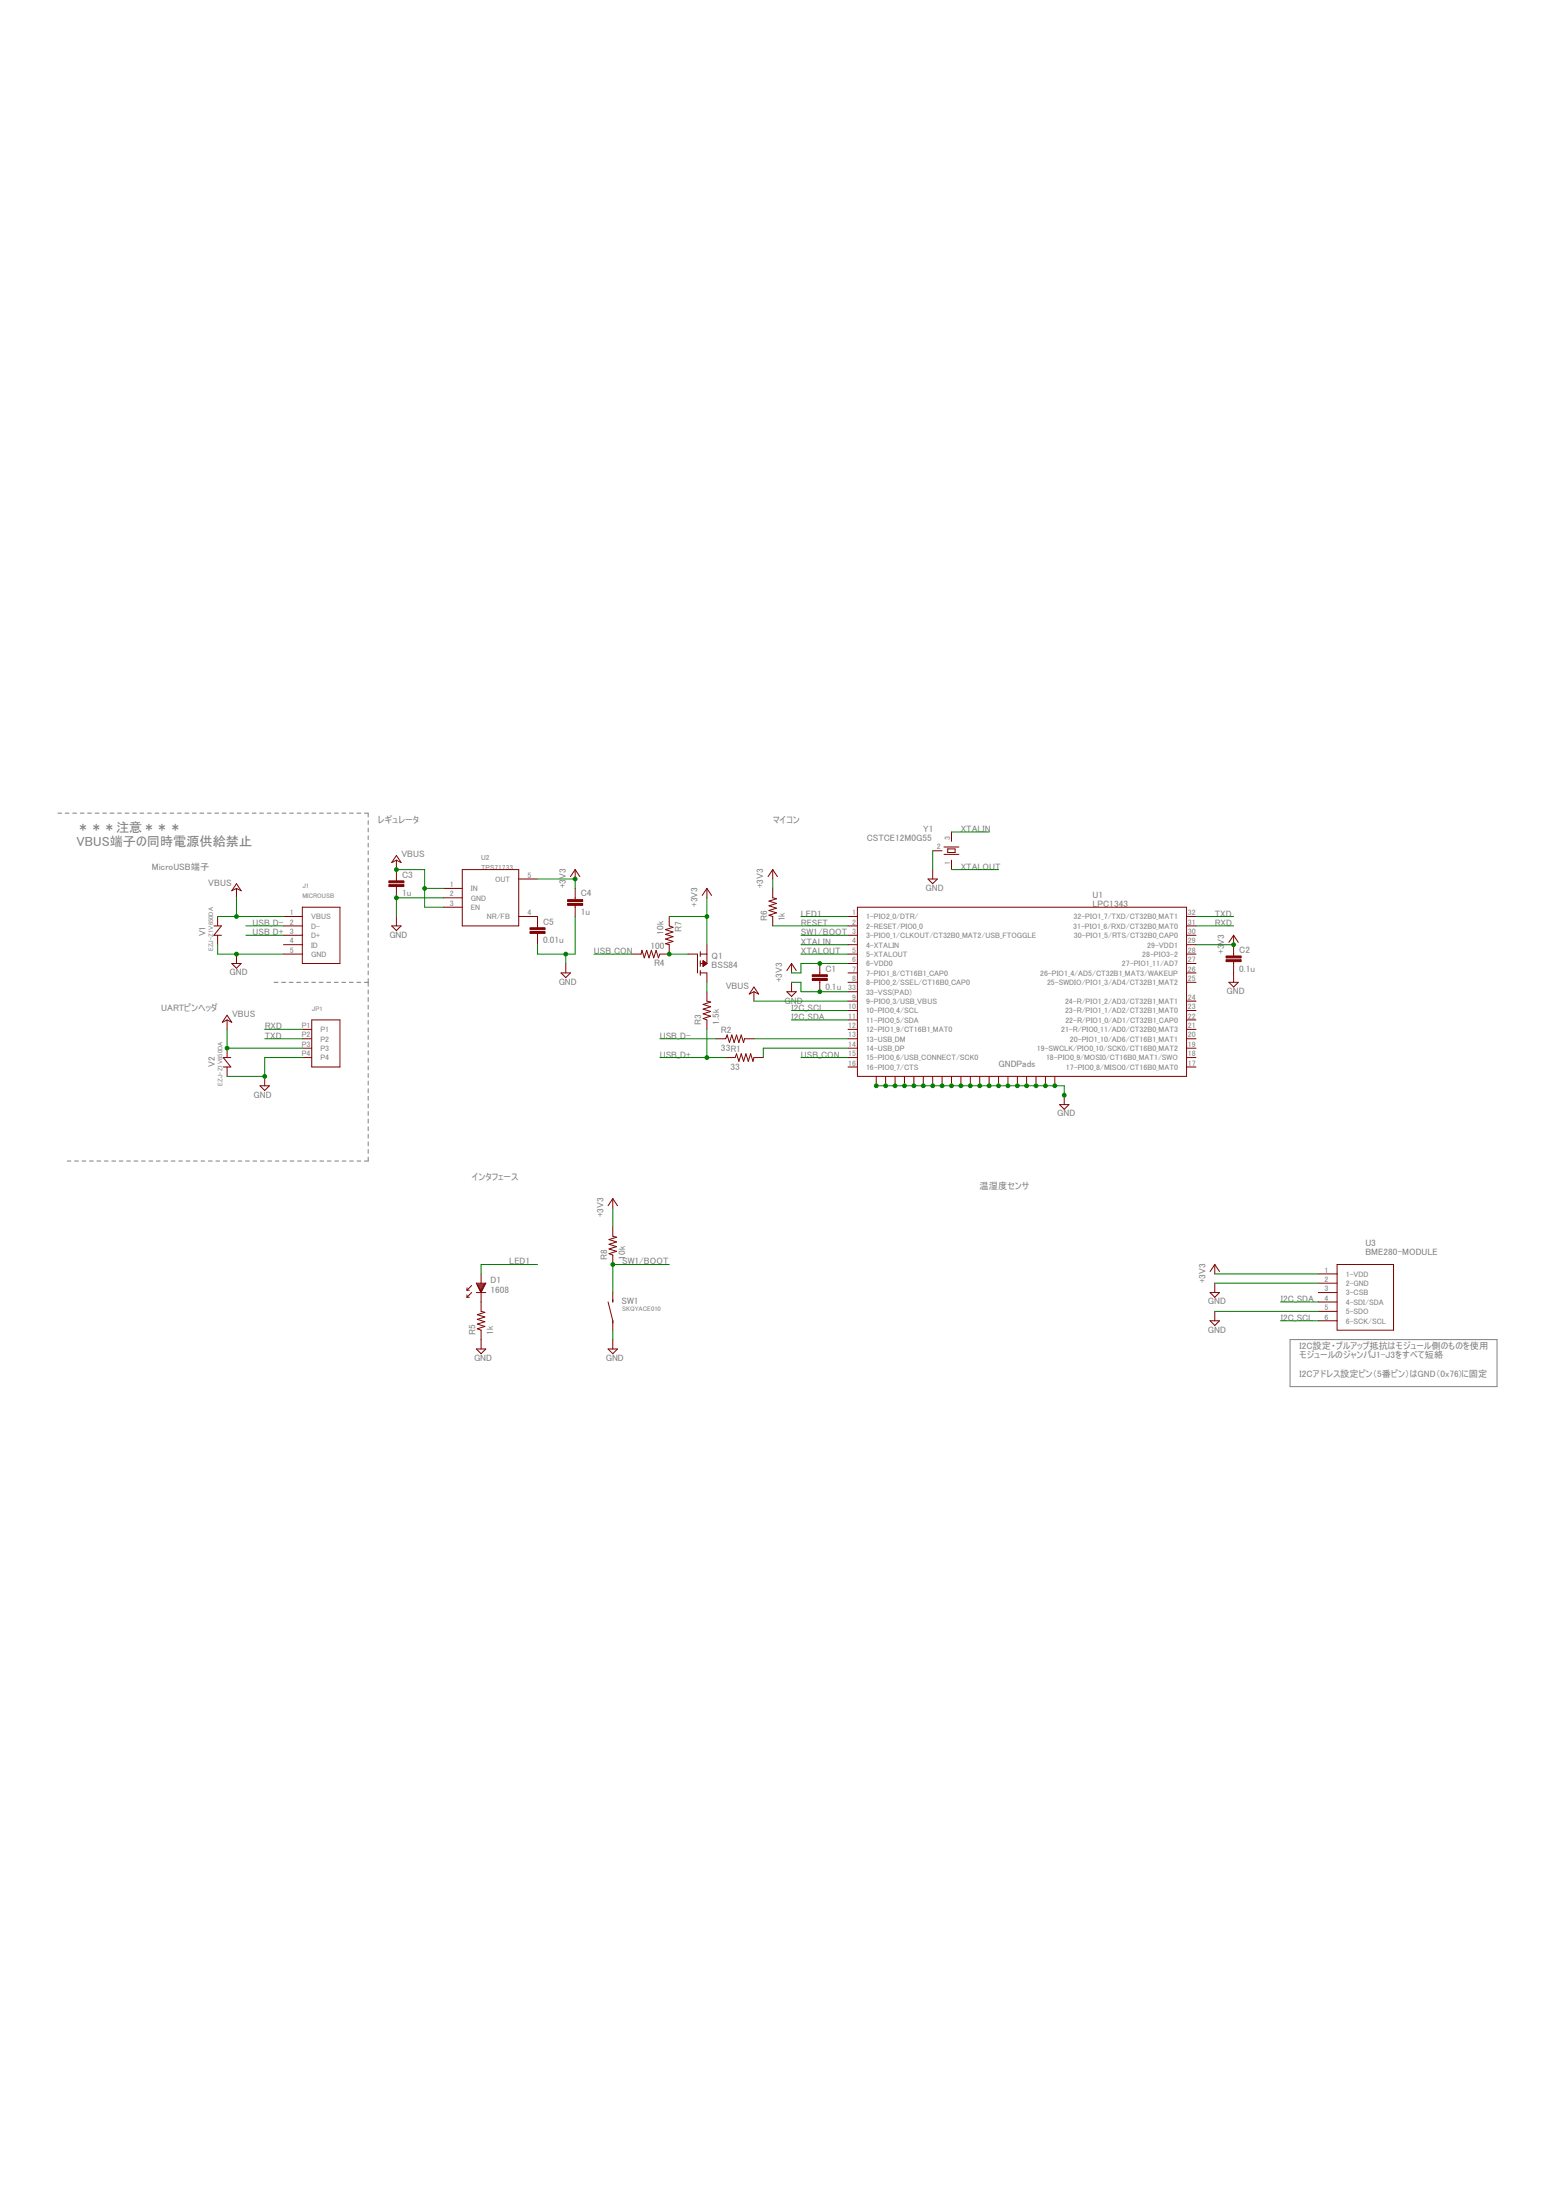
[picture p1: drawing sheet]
<svg xmlns="http://www.w3.org/2000/svg" width="210mm" height="297mm" viewBox="0 0 210 297" stroke-linecap="round" stroke-linejoin="round" font-family="sans-serif">
<g fill="none" stroke="#808080" stroke-width=".13">
<path d="M7.8 109.8h.5M8.8 109.8h.5M9.8 109.8h.5M10.8 109.8h.5M11.8 109.8h.5M12.8 109.8h.6M13.9 109.8h.5M14.9 109.8h.5M15.9 109.8h.5M16.9 109.8h.5M17.9 109.8h.5M18.9 109.8h.5"/>
<path d="M19.9 109.8h.5M20.9 109.8h.5M21.9 109.8h.5M22.9 109.8h.6M24 109.8h.5M25 109.8h.5M26 109.8h.5M27 109.8h.5M28 109.8h.5M29 109.8h.5M30 109.8h.5M31 109.8h.5"/>
<path d="M32 109.8h.5M33 109.8h.5M34.1 109.8h.5M35.1 109.8h.5M36.1 109.8h.5M37.1 109.8h.5M38.1 109.8h.5M39.1 109.8h.5M40.1 109.8h.5M41.1 109.8h.5M42.1 109.8h.5M43.1 109.8h.5"/>
<path d="M44.2 109.8h.5M45.1 109.8h.6M46.2 109.8h.5M47.2 109.8h.5M48.2 109.8h.5M49.2 109.8h.5v.5M49.7 110.8v.5M49.7 111.8v.5M49.7 112.8v.5M49.7 113.9v.5M49.7 114.9v.5M49.7 115.9v.5"/>
<path d="M49.7 116.9v.5M49.7 117.9v.5M49.7 118.9v.5M49.7 119.9v.6M37 132.6h.5M38 132.6h.5M39 132.6h.6M40 132.6h.6M41.1 132.6h.5M42.1 132.6h.5M43.1 132.6h.5M44.1 132.6h.5"/>
<path d="M45.1 132.6h.5M46.1 132.6h.6M47.2 132.6h.5M48.2 132.6h.5M49.2 132.6h.5M49.7 120.9v.6M49.7 122v.5M49.7 123v.5M49.7 124v.5M49.7 125v.5M49.7 126v.6M49.7 127v.6"/>
<path d="M49.7 128.1v.5M49.7 129.1v.5M49.7 130.1v.5M49.7 131.1v.5M49.7 132.1v1.1M49.7 133.7v.5M49.7 134.7v.5M49.7 135.7v.5M49.7 136.7v.6M49.7 137.8v.5M49.7 138.8v.5M49.7 139.8v.5"/>
<path d="M9.1 156.8h.5M10.1 156.8h.5M11.1 156.8h.5M12.1 156.8h.5M13.1 156.8h.5M14.1 156.8h.5M15.1 156.8h.5M16.1 156.8h.5M17.1 156.8h.5M18.1 156.8h.5M19.1 156.8h.5M20.1 156.8h.5"/>
<path d="M21.1 156.8h.5M22.1 156.8h.5M23.1 156.8h.5M24.1 156.8h.5M25.1 156.8h.5M26.1 156.8h.5M27.1 156.8h.5M28.1 156.8h.5M29.1 156.8h.5M30.1 156.8h.5M31.1 156.8h.5M32.2 156.8h.4"/>
<path d="M33.1 156.8h.6M34.1 156.8h.5M35.2 156.8h.5M36.2 156.8h.5M37.2 156.8h.5M38.2 156.8h.5M39.2 156.8h.5M40.2 156.8h.5M41.2 156.8h.5M42.2 156.8h.5M43.2 156.8h.5M44.2 156.8h.5"/>
<path d="M45.2 156.8h.5M46.2 156.8h.5M47.2 156.8h.5M48.2 156.8h.5M49.7 140.8v.6M49.7 141.9v.5M49.7 142.9v.5M49.7 143.9v.5M49.7 144.9v.6M49.7 146v.5M49.7 147v.5M49.7 148v.5"/>
<path d="M49.7 149.1v.5M49.7 150.1v.5M49.7 151.1v.5M49.7 152.1v.6M49.7 153.2v.5M49.7 154.2v.5M49.7 155.2v.5M49.7 156.2v.6h-.5M174.1 180.9h28v6.3h-28z"/>
</g>
<g fill="none" stroke="#800000" stroke-width=".13">
<path d="M31.9 120v1.2M31.9 119.3l.7 1-.7-.3-.6 .3zM53.5 116.1v2.8M53.5 119.7v1.5M53.5 115.5l.6 1-.6-.4-.6 .4zM59.9 120h2.5M62.4 117.4h7.6v7.6h-7.6zM70 118.7h2.6M77.6 117.4l.7 1M77.6 117.4l-.6 1M77.6 117.4v1.3M77.6 120v1.5"/>
<path d="M95.4 120v1.2M95.4 120l.7 .9M95.4 120l-.6 .9M104.3 120v1.2l.5 .1-1 .4 1 .3-1 .3 1 .3-1 .3 1 .4-1 .3 .5 .1v1.3M104.3 117.4v1.3M104.3 117.4l.6 1M104.3 117.4l-.6 1M125.3 118.7h1.2l-.6 .6zM125.9 117.4v1.3M125.9 114.9h1.3M127.4 114.4h2M127.4 115.4h2"/>
<path d="M127.9 114.6h1v.5h-1zM128.4 112.3v1.3M128.4 116.1v1.3M28.9 125h1l-1 1.3h1M29.4 123.7v1.3M29.4 126.3v1.3M30.6 137.7v1.3M30.6 137.1l.7 .9-.7-.3-.6 .3zM31.3 130.1h1.3l-.7 .6zM31.9 128.8v1.3M38.3 123.7h2.5M38.3 125h2.5"/>
<path d="M38.3 126.3h2.5M38.3 127.6h2.5M38.3 128.8h2.5M40.8 122.5h5.1v7.6h-5.1zM40.8 139h1.3M42.1 137.7h3.8v6.4h-3.8zM52.9 125h1.2l-.6 .6zM53.5 123.7v1.3M59.9 122.5h2.5M59.9 121.2h2.5M70 123.7h2.6v1.6M72.6 126v1.6"/>
<path d="M75.7 131.4h1.3l-.6 .6zM76.4 130.1v1.3M77.6 122.2v1.5M90.3 123.7v1.3l.5 .2-1 .3 1 .3-1 .4 1 .3-1 .3 1 .3-1 .3 .5 .2v1.2h-1.2l-.2 .5-.3-1-.4 1-.3-1-.3 1-.3-1-.3 1-.3-1-.2 .5h-1.2M92.9 128.8h1.2v2.6M94.5 128.8h.9M94.5 130.1h.9M94.5 131.4h.9v1.2M94.5 128.5v.6M94.5 129.7v.8M94.5 131v.7M94.9 130.5h.1"/>
<path d="M94.9 130.4h.1M94.9 130.4h.2M94.9 130.3h.2M94.9 130.3h.3M94.9 130.2h.3M94.9 130.2h.4M94.9 130.2h.5M94.9 130h.5M94.9 130h.4M94.9 130h.3M94.9 129.9h.3M94.9 129.9h.2"/>
<path d="M94.9 129.8h.2M94.9 129.8h.1M95.4 133.9v1.3l.5 .1-1 .3 1 .3-1 .3 1 .4-1 .3 1 .3-1 .3 .5 .2v1.3M95.4 127.6v2.5M95.4 130.1l-.5-.4v.8M95.4 130.1l-.5 .4M101.8 133.3l.6 .9-.6-.3-.7 .3zM101.8 133.9v1.3M106.2 133.9h1.3l-.7 .6zM106.8 130.1l.7 .9M106.8 130.1l-.6 .9M106.8 130.1v1.3"/>
<path d="M106.8 132.6v1.3M110.7 130.1v1.5M110.7 132.4v1.5M114.5 123.7h1.2M114.5 125h1.2M114.5 126.3h1.2M114.5 127.6h1.2M114.5 128.8h1.2M114.5 130.1h1.2M114.5 131.4h1.2M114.5 132.6h1.2M114.5 135.2h1.2"/>
<path d="M114.5 136.4h1.2M114.5 137.7h1.2M114.5 139h1.2M114.5 133.9h1.2M115.7 122.5h44.5v22.8h-44.5zM160.2 123.7h1.2M160.2 125h1.2M160.2 126.3h1.2M160.2 127.6h1.2M160.2 128.8h1.2M160.2 130.1h1.2M160.2 131.4h1.2"/>
<path d="M160.2 132.6h1.2M160.2 135.2h1.2M160.2 136.4h1.2M160.2 137.7h1.2M160.2 139h1.2M165.9 132.6h1.3l-.7 .7zM166.5 126.3l.7 .9M166.5 126.3l-.6 .9M166.5 126.3v2.8M166.5 129.8v2.8M30.6 141.5v1.3M30.6 144.1v1.2"/>
<path d="M31.2 142.8h-1.1l1.1 1.3h-1.1M35.1 146.6h1.3l-.7 .6zM35.7 145.3v1.3M40.8 140.3h1.3M40.8 141.5h1.3M40.8 142.8h1.3M96.7 140.3h1.3l.1-.6 .4 1.1 .3-1.1 .3 1.1 .3-1.1 .3 1.1 .4-1.1 .3 1.1 .1-.5h1.3M98 142.8h1.2l.2-.5 .3 1 .4-1 .3 1 .3-1 .3 1 .3-1 .3 1 .2-.5h1.2M114.5 140.3h1.2M114.5 141.5h1.2M114.5 142.8h1.2M114.5 144.1h1.2"/>
<path d="M118.3 145.3v1.3M119.5 145.3v1.3M120.8 145.3v1.3M122.1 145.3v1.3M123.4 145.3v1.3M124.6 145.3v1.3M125.9 145.3v1.3M127.2 145.3v1.3M128.4 145.3v1.3M129.7 145.3v1.3M131 145.3v1.3M132.2 145.3v1.3"/>
<path d="M133.5 145.3v1.3M134.8 145.3v1.3M136.1 145.3v1.3M137.3 145.3v1.3M138.6 145.3v1.3M139.8 145.3v1.3M141.1 145.3v1.3M142.4 145.3v1.3M143 149.1h1.3l-.6 .7zM143.7 147.9v1.2M160.2 140.3h1.2M160.2 141.5h1.2"/>
<path d="M160.2 142.8h1.2M160.2 144.1h1.2M63 173.9v.3M63 174.8v.4M63 174.2h.4M63 175.2h.4M63.7 173.6l-.7 .6M63.7 174.5l-.7 .7M64.3 173.2h1.3l-.7 1.3zM64.3 174.5h1.3M64.4 173.4h1l-.1 .1h-.9l.2 .1h.7l-.1 .2h-.6l.1 .1h.5l-.1 .1h-.4l.1 .1h.3l-.3 .2 .1 .1M64.9 172v1.2"/>
<path d="M64.9 174.5v2.6l.5 .1-1 .3 1 .3-1 .3 1 .4-1 .3 1 .3-1 .3 .5 .2v2.5M82.1 175.8l.6 2.5v1.3M82.7 161.8v1.3M82.7 165.7v1.2l.5 .1-1 .4 1 .3-1 .3 1 .3-1 .3 1 .4-1 .3 .5 .2v1.2M82.7 174.5v1.3M82.7 161.8l.7 1M82.7 161.8l-.6 1M163.3 174.5h1.3l-.6 .7zM163.3 178.3h1.3l-.6 .7zM164 170.7v1.3M164 173.2v1.3M164 177.1v1.2"/>
<path d="M164 170.7l.6 1M164 170.7l-.7 1M177.9 173.2h2.6M177.9 174.5h2.6M177.9 172h2.6M177.9 175.8h2.6M177.9 177.1h2.6M177.9 178.3h2.6M180.5 170.7h7.6v8.9h-7.6zM64.3 182.1h1.3l-.7 .7zM82.1 182.1h1.3l-.7 .7zM82.7 180.9v1.2"/>
</g>
<g fill="#800000" stroke="#800000" stroke-width=".13">
<path d="M52.5 119.4h2v.3h-2z"/>
<path d="M52.5 118.9h2v.3h-2z"/>
<path d="M76.6 122h2.1v.2h-2.1z"/>
<path d="M76.6 121.5h2.1v.2h-2.1z"/>
<path d="M71.5 125.8h2.1v.2h-2.1z"/>
<path d="M71.5 125.3h2.1v.2h-2.1z"/>
<path d="M165.5 129.6h2v.2h-2z"/>
<path d="M165.5 129.1h2v.2h-2z"/>
<path d="M109.6 132.1h2.1v.3h-2.1z"/>
<path d="M109.6 131.6h2.1v.3h-2.1z"/>
</g>
<g fill="none" stroke="#008000" stroke-width=".13">
<path d="M53.5 117.4h3.8v5.1h2.6M57.3 120h2.6M72.6 118.7h5v1.3M104.3 118.7v1.3M125.9 114.9v2.5M128.4 112.3h5.1M128.4 117.4h6.4M29.4 123.7h8.9M29.4 127.6v1.2h8.9M30.6 139v2.5h10.2M31.9 121.2v2.5M33.2 125h5.1"/>
<path d="M33.2 126.3h5.1M35.7 139h5.1M59.9 121.2h-6.4v2.5M76.4 128.8v1.3M77.6 123.7v5.1h-5v-1.2M80.2 128.8h5.1M90.3 123.7h5.1M90.3 128.8h2.6M95.4 121.2v6.4M95.4 132.6v1.3M95.4 139v3.8M101.8 135.2h12.7"/>
<path d="M104.3 125h10.2M106.8 132.6h1.3v1.3h6.4M106.8 136.4h7.7M106.8 137.7h7.7M108.1 127.6h6.4M108.1 123.7h6.4M108.1 128.8h6.4M108.1 126.3h6.4M114.5 130.1h-6.4v1.3h-1.3M161.4 127.6h5.1M161.4 123.7h5.1M161.4 125h5.1"/>
<path d="M35.7 140.3h5.1M40.8 142.8h-5.1v2.5h-5.1M89.1 140.3h7.6M89.1 142.8h8.9M101.8 140.3h12.7M108.1 142.8h6.4M114.5 141.5h-11.5v1.3M118.3 146.6h25.4v1.3M72.6 170.7h-7.7v1.3M82.7 163.1v2.6M82.7 179.6v1.3M90.3 170.7h-7.6v3.8"/>
<path d="M164 172h13.9M164 173.2h13.9M164 177.1h13.9M172.9 178.3h5M172.9 175.8h5"/>
</g>
<g fill="#008000" stroke="#008000" stroke-width=".13">
<circle cx="77.6" cy="118.7" r=".25"/>
<circle cx="110.7" cy="130.1" r=".25"/>
<circle cx="166.5" cy="127.6" r=".25"/>
<circle cx="95.4" cy="123.7" r=".25"/>
<circle cx="31.9" cy="128.8" r=".25"/>
<circle cx="53.5" cy="121.2" r=".25"/>
<circle cx="76.4" cy="128.8" r=".25"/>
<circle cx="118.3" cy="146.6" r=".25"/>
<circle cx="119.5" cy="146.6" r=".25"/>
<circle cx="120.8" cy="146.6" r=".25"/>
<circle cx="122.1" cy="146.6" r=".25"/>
<circle cx="123.4" cy="146.6" r=".25"/>
<circle cx="124.6" cy="146.6" r=".25"/>
<circle cx="125.9" cy="146.6" r=".25"/>
<circle cx="127.2" cy="146.6" r=".25"/>
<circle cx="128.4" cy="146.6" r=".25"/>
<circle cx="129.7" cy="146.6" r=".25"/>
<circle cx="131" cy="146.6" r=".25"/>
<circle cx="132.2" cy="146.6" r=".25"/>
<circle cx="133.5" cy="146.6" r=".25"/>
<circle cx="134.8" cy="146.6" r=".25"/>
<circle cx="136.1" cy="146.6" r=".25"/>
<circle cx="137.3" cy="146.6" r=".25"/>
<circle cx="138.6" cy="146.6" r=".25"/>
<circle cx="139.8" cy="146.6" r=".25"/>
<circle cx="141.1" cy="146.6" r=".25"/>
<circle cx="142.4" cy="146.6" r=".25"/>
<circle cx="143.7" cy="147.9" r=".25"/>
<circle cx="110.7" cy="133.9" r=".25"/>
<circle cx="35.7" cy="145.3" r=".25"/>
<circle cx="95.4" cy="142.8" r=".25"/>
<circle cx="82.7" cy="170.7" r=".25"/>
<circle cx="30.6" cy="141.5" r=".25"/>
<circle cx="57.3" cy="120" r=".25"/>
<circle cx="53.5" cy="117.4" r=".25"/>
<circle cx="31.9" cy="123.7" r=".25"/>
<circle cx="90.3" cy="128.8" r=".25"/>
</g>
<g font-size="1.8" fill="#808080">
<text x="10.3" y="112.3">＊＊＊注意＊＊＊</text>
<text x="10.3" y="114.2">VBUS端子の同時電源供給禁止</text>
</g>
<g font-size="1.2" fill="#808080">
<text x="51" y="111.1">レギュレータ</text>
<text x="104.3" y="111.1">マイコン</text>
<text x="117" y="113.6">CSTCE12M0G55</text>
<text x="124.6" y="112.3">Y1</text>
<text x="129.7" y="112.3">XTALIN</text>
<text x="20.5" y="117.4">MicroUSB端子</text>
<text x="28.1" y="119.6">VBUS</text>
<text x="54.2" y="115.8">VBUS</text>
<text x="54.3" y="118.5">C3</text>
<text x="76.4" y="119.9" transform="rotate(-90 76.4 119.9)">+3</text>
<text x="76.4" y="118.7" transform="rotate(-90 76.4 118.7)">V3</text>
<text x="103" y="119.9" transform="rotate(-90 103 119.9)">+3V3</text>
<text x="129.7" y="117.4">XTALOUT</text>
<text x="34.1" y="125">USB_D-</text>
<text x="54.3" y="121">1u</text>
<text x="73.3" y="124.8">C5</text>
<text x="78.4" y="123.6">1u</text>
<text x="78.4" y="121">C4</text>
<text x="92" y="125.8" transform="rotate(-90 92 125.8)">R7</text>
<text x="94.1" y="122.5" transform="rotate(-90 94.1 122.5)">+3V3</text>
<text x="103.6" y="124.4" transform="rotate(-90 103.6 124.4)">R6</text>
<text x="106" y="124.4" transform="rotate(-90 106 124.4)">1k</text>
<text x="108.1" y="125">RESET</text>
<text x="108.1" y="123.8">LED1</text>
<text x="124.9" y="120.3">GND</text>
<text x="147.5" y="122.5">LPC1343</text>
<text x="147.5" y="121.2">U1</text>
<text x="164" y="123.8">TXD</text>
<text x="164" y="125">RXD</text>
<text x="27.7" y="126.4" transform="rotate(-90 27.7 126.4)">V1</text>
<text x="31" y="131.7">GND</text>
<text x="34.1" y="126.3">USB_D+</text>
<text x="52.6" y="126.6">GND</text>
<text x="73.3" y="127.4">0.01u</text>
<text x="80.2" y="128.8">USB_CON</text>
<text x="87.8" y="128.1">100</text>
<text x="88.3" y="130.5">R4</text>
<text x="89.6" y="126.2" transform="rotate(-90 89.6 126.2)">10k</text>
<text x="96.1" y="130.7">BSS84</text>
<text x="96.1" y="129.5">Q1</text>
<text x="108.1" y="127.6">XTALIN</text>
<text x="108.1" y="128.8">XTALOUT</text>
<text x="108.1" y="126.3">SW1/BOOT</text>
<text x="111.4" y="131.2">C1</text>
<text x="165.3" y="128.8" transform="rotate(-90 165.3 128.8)">+3V3</text>
<text x="167.3" y="131.2">0.1u</text>
<text x="167.3" y="128.6">C2</text>
<text x="21.8" y="136.4">UARTピンヘッダ</text>
<text x="31.3" y="137.3">VBUS</text>
<text x="75.4" y="133">GND</text>
<text x="98" y="133.5">VBUS</text>
<text x="105.6" y="132.6" transform="rotate(-90 105.6 132.6)">+3V3</text>
<text x="105.9" y="135.5">GND</text>
<text x="106.8" y="136.4">I2C_SCL</text>
<text x="106.8" y="137.7">I2C_SDA</text>
<text x="111.4" y="133.7">0.1u</text>
<text x="165.6" y="134.2">GND</text>
<text x="35.7" y="140.3">TXD</text>
<text x="35.7" y="139">RXD</text>
<text x="89.1" y="140.3">USB_D-</text>
<text x="89.1" y="142.8">USB_D+</text>
<text x="94.7" y="138.3" transform="rotate(-90 94.7 138.3)">R3</text>
<text x="97.1" y="138.3" transform="rotate(-90 97.1 138.3)">1.5k</text>
<text x="97.3" y="141.9">33R1</text>
<text x="97.3" y="139.5">R2</text>
<text x="108.1" y="142.8">USB_CON</text>
<text x="29" y="144.1" transform="rotate(-90 29 144.1)">V2</text>
<text x="34.2" y="148.2">GND</text>
<text x="98.6" y="144.4">33</text>
<text x="134.8" y="144.1">GNDPads</text>
<text x="142.7" y="150.7">GND</text>
<text x="63.7" y="159.3">インタフェース</text>
<text x="132.2" y="160.6">温湿度センサ</text>
<text x="81.4" y="164.4" transform="rotate(-90 81.4 164.4)">+3V3</text>
<text x="66.2" y="173.3">D1</text>
<text x="68.8" y="170.7">LED1</text>
<text x="82" y="170.1" transform="rotate(-90 82 170.1)">R8</text>
<text x="84" y="170.7">SW1/BOOT</text>
<text x="84.4" y="170.1" transform="rotate(-90 84.4 170.1)">10k</text>
<text x="162.7" y="173.3" transform="rotate(-90 162.7 173.3)">+3V3</text>
<text x="184.3" y="169.5">BME280-MODULE</text>
<text x="184.3" y="168.2">U3</text>
<text x="66.2" y="174.5">1608</text>
<text x="83.9" y="176.1">SW1</text>
<text x="163" y="176.1">GND</text>
<text x="163" y="179.9">GND</text>
<text x="172.9" y="178.3">I2C_SCL</text>
<text x="172.9" y="175.8">I2C_SDA</text>
<text x="64" y="183.7">GND</text>
<text x="64.2" y="180.2" transform="rotate(-90 64.2 180.2)">R5</text>
<text x="66.6" y="180.2" transform="rotate(-90 66.6 180.2)">1k</text>
<text x="81.8" y="183.7">GND</text>
<text x="175.4" y="182.1">I2C設定・プルアップ抵抗はモジュール側のものを使用</text>
<text x="175.4" y="183.4">モジュールのジャンパJ1-J3をすべて短絡</text>
<text x="175.4" y="186">I2Cアドレス設定ピン（5番ピン）はGND（0x76)に固定</text>
</g>
<g font-size="1.1" fill="#808080">
<text x="128.3" y="113.4" transform="rotate(-90 128.3 113.4)">3</text>
<text x="60.7" y="119.8">1</text>
<text x="66.8" y="119.1">OUT</text>
<text x="71.2" y="118.5">5</text>
<text x="126.5" y="114.7">2</text>
<text x="128.3" y="116.8" transform="rotate(-90 128.3 116.8)">1</text>
<text x="39.1" y="123.6">1</text>
<text x="39.1" y="124.8">2</text>
<text x="42" y="124.1">VBUS</text>
<text x="42" y="125.4">D-</text>
<text x="60.7" y="121">2</text>
<text x="60.7" y="122.3">3</text>
<text x="63.6" y="120.3">IN</text>
<text x="63.6" y="121.6">GND</text>
<text x="63.6" y="122.9">EN</text>
<text x="65.7" y="124.1">NR/FB</text>
<text x="71.2" y="123.6">4</text>
<text x="115" y="123.6">1</text>
<text x="115" y="124.8">2</text>
<text x="116.9" y="124.1">1-PIO2_0/DTR/</text>
<text x="116.9" y="125.4">2-RESET/PIO0_0</text>
<text x="144.9" y="125.4">31-PIO1_6/RXD/CT32B0_MAT0</text>
<text x="144.9" y="124.1">32-PIO1_7/TXD/CT32B0_MAT1</text>
<text x="160.4" y="124.8">31</text>
<text x="160.4" y="123.6">32</text>
<text x="39.1" y="126.1">3</text>
<text x="39.1" y="127.4">4</text>
<text x="39.1" y="128.7">5</text>
<text x="42" y="126.7">D+</text>
<text x="42" y="127.9">ID</text>
<text x="42" y="129.2">GND</text>
<text x="115" y="126.1">3</text>
<text x="115" y="127.4">4</text>
<text x="115" y="128.7">5</text>
<text x="115" y="129.9">6</text>
<text x="115" y="131.2">7</text>
<text x="116.9" y="126.7">3-PIO0_1/CLKOUT/CT32B0_MAT2/USB_FTOGGLE</text>
<text x="116.9" y="127.9">4-XTALIN</text>
<text x="116.9" y="129.2">5-XTALOUT</text>
<text x="116.9" y="130.5">6-VDD0</text>
<text x="116.9" y="131.7">7-PIO1_8/CT16B1_CAP0</text>
<text x="140.4" y="131.7">26-PIO1_4/AD5/CT32B1_MAT3/WAKEUP</text>
<text x="145" y="126.7">30-PIO1_5/RTS/CT32B0_CAP0</text>
<text x="151.5" y="130.5">27-PIO1_11/AD7</text>
<text x="154.2" y="129.2">28-PIO3-2</text>
<text x="154.9" y="127.9">29-VDD1</text>
<text x="160.4" y="131.2">26</text>
<text x="160.4" y="129.9">27</text>
<text x="160.4" y="128.7">28</text>
<text x="160.4" y="127.4">29</text>
<text x="160.4" y="126.1">30</text>
<text x="114.5" y="136.3">10</text>
<text x="114.5" y="137.5">11</text>
<text x="114.5" y="133.7">33</text>
<text x="115" y="132.5">8</text>
<text x="115" y="135">9</text>
<text x="116.9" y="133">8-PIO0_2/SSEL/CT16B0_CAP0</text>
<text x="116.9" y="135.6">9-PIO0_3/USB_VBUS</text>
<text x="116.9" y="136.8">10-PIO0_4/SCL</text>
<text x="116.9" y="134.3">33-VSS(PAD)</text>
<text x="141.3" y="133">25-SWDIO/PIO1_3/AD4/CT32B1_MAT2</text>
<text x="143.8" y="136.8">23-R/PIO1_1/AD2/CT32B1_MAT0</text>
<text x="143.8" y="135.6">24-R/PIO1_2/AD3/CT32B1_MAT1</text>
<text x="160.4" y="137.5">22</text>
<text x="160.4" y="136.3">23</text>
<text x="160.4" y="135">24</text>
<text x="160.4" y="132.5">25</text>
<text x="40.7" y="138.8">P1</text>
<text x="40.7" y="140.1">P2</text>
<text x="40.7" y="141.3">P3</text>
<text x="40.7" y="142.6">P4</text>
<text x="43.3" y="139.4">P1</text>
<text x="43.3" y="140.6">P2</text>
<text x="43.3" y="141.9">P3</text>
<text x="43.3" y="143.2">P4</text>
<text x="114.5" y="138.8">12</text>
<text x="114.5" y="140.1">13</text>
<text x="114.5" y="141.3">14</text>
<text x="114.5" y="142.6">15</text>
<text x="114.5" y="143.9">16</text>
<text x="116.9" y="138.1">11-PIO0_5/SDA</text>
<text x="116.9" y="139.4">12-PIO1_9/CT16B1_MAT0</text>
<text x="116.9" y="140.6">13-USB_DM</text>
<text x="116.9" y="141.9">14-USB_DP</text>
<text x="116.9" y="143.2">15-PIO0_6/USB_CONNECT/SCK0</text>
<text x="140" y="141.9">19-SWCLK/PIO0_10/SCK0/CT16B0_MAT2</text>
<text x="141.2" y="143.2">18-PIO0_9/MOSI0/CT16B0_MAT1/SWO</text>
<text x="143.2" y="139.4">21-R/PIO0_11/AD0/CT32B0_MAT3</text>
<text x="143.8" y="138.1">22-R/PIO1_0/AD1/CT32B1_CAP0</text>
<text x="144.4" y="140.6">20-PIO1_10/AD6/CT16B1_MAT1</text>
<text x="160.4" y="143.9">17</text>
<text x="160.4" y="142.6">18</text>
<text x="160.4" y="141.3">19</text>
<text x="160.4" y="140.1">20</text>
<text x="160.4" y="138.8">21</text>
<text x="116.9" y="144.4">16-PIO0_7/CTS</text>
<text x="143.9" y="144.4">17-PIO0_8/MISO0/CT16B0_MAT0</text>
<text x="178.8" y="171.8">1</text>
<text x="178.8" y="173.1">2</text>
<text x="181.7" y="172.4">1-VDD</text>
<text x="181.7" y="173.6">2-GND</text>
<text x="178.8" y="174.4">3</text>
<text x="178.8" y="175.6">4</text>
<text x="178.8" y="176.9">5</text>
<text x="178.8" y="178.2">6</text>
<text x="181.7" y="174.9">3-CSB</text>
<text x="181.7" y="176.2">4-SDI/SDA</text>
<text x="181.7" y="177.4">5-SDO</text>
<text x="181.7" y="178.7">6-SCK/SCL</text>
</g>
<g font-size="1" fill="#808080">
<text x="64.9" y="117.4">TPS71733</text>
<text x="64.9" y="116.1">U2</text>
</g>
<g font-size=".9" fill="#808080">
<text x="40.8" y="119.9">J1</text>
<text x="40.8" y="121.2">MICROUSB</text>
<text x="28.8" y="128.4" transform="rotate(-90 28.8 128.4)">EZJ-Z1V650DA</text>
<text x="42.1" y="136.4">JP1</text>
<text x="30" y="146.6" transform="rotate(-90 30 146.6)">EZJ-Z1V650DA</text>
<text x="84" y="177.1">SKQYACE010</text>
</g>
</svg>
